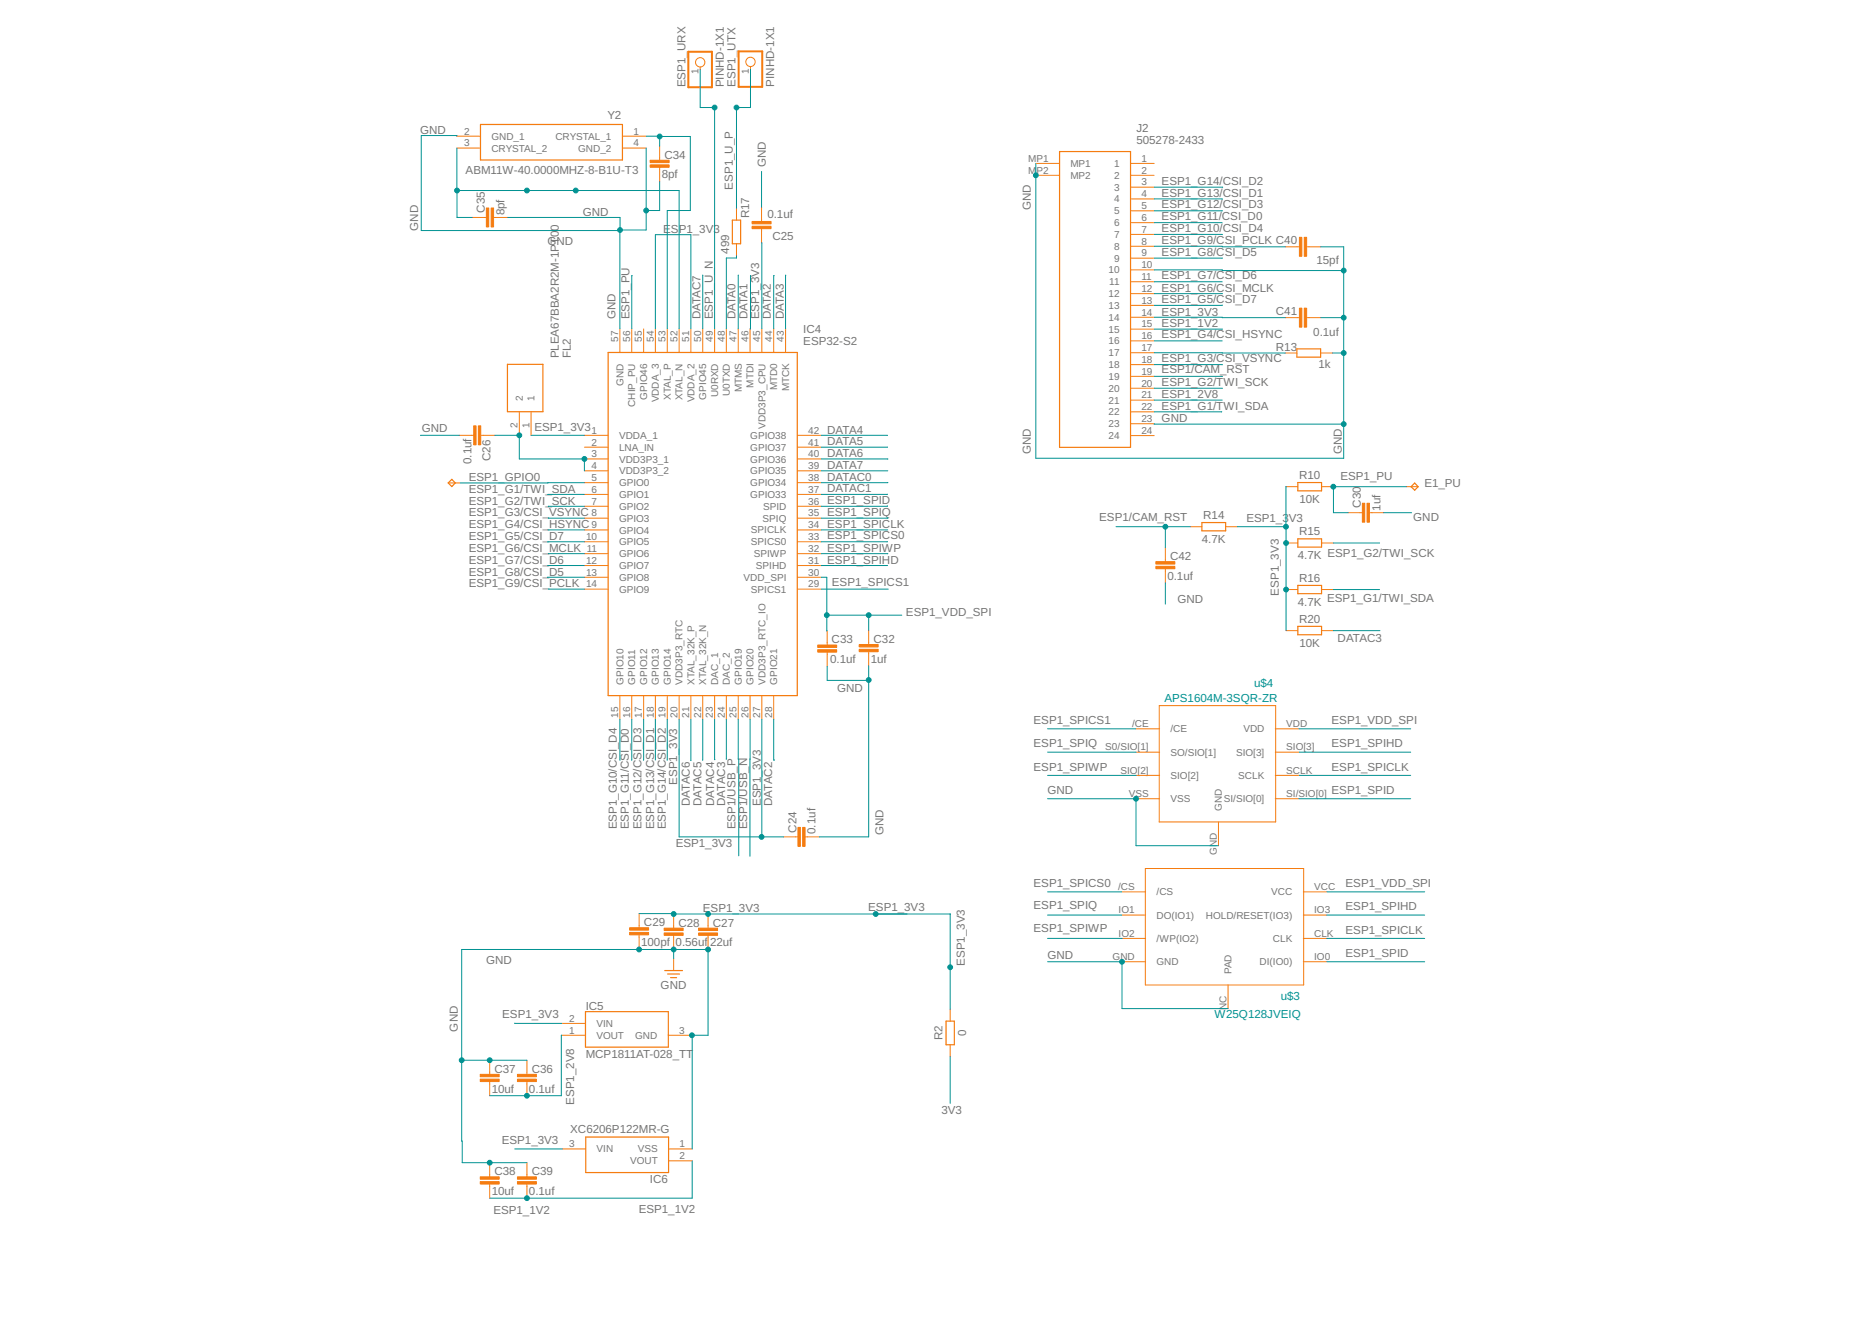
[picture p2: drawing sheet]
<svg xmlns="http://www.w3.org/2000/svg" width="297mm" height="210mm" viewBox="0 0 297 210" stroke-linecap="round" stroke-linejoin="round" font-family="sans-serif">
<g fill="none" stroke="#f57c10" stroke-width=".19">
<path d="M76.2 19.7h22.6v5.7h-22.6zM116.2 34.9h1.3v3.8h-1.3zM168.1 24h11.3v47h-11.3zM80.5 57.8h5.6v7.5h-5.6zM96.5 55.9h30v54.5h-30zM205.8 55.4h3.7v1.3h-3.7zM71.7 76.1l.5 .5-.5 .6-.6-.6zM205.9 76.6h3.8v1.3h-3.8zM224.5 76.6l.5 .6-.5 .6-.6-.6zM190.7 82.9h3.8v1.3h-3.8zM205.9 85.5h3.8v1.3h-3.8zM205.9 92.9h3.8v1.3h-3.8z"/>
<path d="M205.9 99.4h3.8v1.3h-3.8zM105.5 154h2.8M105.9 154.5h1.9M106.4 155.1h1M92.9 160.5h13.1v5.6h-13.1zM150.1 162h1.3v3.8h-1.3zM92.9 180.4h13.2v5.6h-13.2z"/>
</g>
<g fill="none" stroke="#f57c10" stroke-width=".16">
<path d="M111.1 10.6v.4M119.1 10.5v.5M72.5 21.6h3.7M72.5 23.5h3.7M74.9 34.5h2.3M78.3 34.5h2.3M98.8 21.6h3.7M98.8 23.5h3.7M104.7 23.2v2.2M104.7 26.5v2.3M116.9 33v1.9M116.9 38.7v1.9"/>
<path d="M120.8 32.9v2.2M120.8 36.3v2.2M164.4 25.9h3.7M164.4 27.8h3.7M179.4 25.9h3.7M179.4 27.8h3.7M179.4 29.7h3.7M179.4 31.6h3.7M179.4 33.4h3.7M179.4 35.3h3.7M179.4 37.2h3.7M179.4 39.1h3.7"/>
<path d="M203.9 39.2h2.3M207.3 39.2h2.3M98.4 52.2v3.7M100.2 52.2v3.7M102.1 52.2v3.7M104 52.2v3.7M105.9 52.2v3.7M107.8 52.2v3.7M109.6 52.2v3.7M111.5 52.2v3.7M113.4 52.2v3.7M115.3 52.2v3.7"/>
<path d="M117.1 52.2v3.7M119 52.2v3.7M120.9 52.2v3.7M122.8 52.2v3.7M124.7 52.2v3.7M179.4 41h3.7M179.4 42.8h3.7M179.4 44.7h3.7M179.4 46.6h3.7M179.4 48.5h3.7M179.4 50.3h3.7M179.4 52.2h3.7"/>
<path d="M179.4 54.1h3.7M179.4 56h3.7M179.4 57.8h3.7M179.4 59.7h3.7M203.9 56h1.9M203.9 50.4h2.3M207.3 50.4h2.3M209.5 56h1.9M71.1 76.6h1.9M72.9 69.1h2.3M76.3 69.1h2.2M82.4 65.3v3.8"/>
<path d="M84.3 65.3v3.8M92.7 69.1h3.8M92.7 71h3.8M92.7 72.8h3.8M92.7 74.7h3.8M92.7 76.6h3.8M92.7 78.4h3.8M126.5 69.1h3.8M126.5 71h3.8M126.5 72.8h3.8M126.5 74.7h3.8M126.5 76.6h3.8"/>
<path d="M126.5 78.4h3.8M179.4 61.6h3.7M179.4 63.5h3.7M179.4 65.3h3.7M179.4 67.2h3.7M179.4 69.1h3.7M204.1 77.2h1.8M209.7 77.2h1.9M223.2 77.2h1.8M92.7 80.3h3.8M92.7 82.2h3.8M92.7 84.1h3.8"/>
<path d="M92.7 86h3.8M92.7 87.8h3.8M92.7 89.7h3.8M92.7 91.6h3.8M92.7 93.5h3.8M126.5 80.3h3.8M126.5 82.2h3.8M126.5 84.1h3.8M126.5 86h3.8M126.5 87.8h3.8M126.5 89.7h3.8M126.5 91.6h3.8"/>
<path d="M126.5 93.5h3.8M184.9 86.9v2.2M184.9 90.2v2.3M188.8 83.6h1.9M194.5 83.6h1.8M204.1 86.1h1.8M204.1 93.5h1.8M209.7 86.1h1.9M209.7 93.5h1.9M213.9 81.3h2.3M217.3 81.3h2.2M98.4 110.4v3.7"/>
<path d="M100.2 110.4v3.7M102.1 110.4v3.7M104 110.4v3.7M105.9 110.4v3.7M107.8 110.4v3.7M109.6 110.4v3.7M111.5 110.4v3.7M113.4 110.4v3.7M115.3 110.4v3.7M117.1 110.4v3.7M119 110.4v3.7M120.9 110.4v3.7"/>
<path d="M122.8 110.4v3.7M131.3 100.1v2.2M131.3 103.5v2.2M137.8 100v2.3M137.8 103.4v2.2M180.3 119.3h3.7M180.3 115.6h3.7M183.9 112h18.5v18.4h-18.5zM202.4 119.3h3.7M202.4 115.6h3.7M204.1 100.1h1.8M209.7 100.1h1.9"/>
<path d="M124.4 132.8h2.2M127.7 132.8h2.3M180.3 126.7h3.7M180.3 123h3.7M181.7 137.8h25.2v18.5h-25.2zM193.3 130.4v3.8M202.4 126.7h3.7M202.4 123h3.7M101.4 144.9v2.3M101.4 148.3v2.3M106.9 145v2.3M106.9 148.4v2.2"/>
<path d="M106.9 152.1v1.9M112.4 145v2.3M112.4 148.4v2.2M178 152.6h3.8M178 148.9h3.8M178 141.5h3.8M178 145.2h3.8M194.9 156.3v3.7M206.8 152.6h3.7M206.8 148.9h3.7M206.8 141.5h3.7M206.8 145.2h3.7"/>
<path d="M77.7 168.2v2.3M77.7 171.6v2.2M83.6 168.2v2.3M83.6 171.6v2.2M89.2 164.3h3.7M89.2 162.4h3.7M106 164.3h3.8M150.8 160.1v1.9M150.8 165.8v1.8M77.7 184.5v2.2M77.7 187.9v2.2M83.6 184.5v2.2"/>
<path d="M83.6 187.9v2.2M89.2 182.3h3.7M106.1 182.3h3.7M106.1 184.2h3.7"/>
<circle cx="111.1" cy="9.9" r=".74"/>
<circle cx="119.1" cy="9.8" r=".74"/>
</g>
<g fill="#f57c10" stroke="#f57c10" stroke-width=".16">
<path d="M110.8 148h3.1v.4h-3.1z"/>
<path d="M110.8 147.3h3.1v.3h-3.1z"/>
<path d="M105.4 148h3v.4h-3z"/>
<path d="M105.4 147.3h3v.3h-3z"/>
<path d="M99.9 147.9h3v.4h-3z"/>
<path d="M99.9 147.2h3v.4h-3z"/>
<path d="M136.3 103h3v.4h-3z"/>
<path d="M136.3 102.3h3v.3h-3z"/>
<path d="M129.8 103.1h3v.4h-3z"/>
<path d="M129.8 102.3h3v.4h-3z"/>
<path d="M103.2 26.2h3v.3h-3z"/>
<path d="M103.2 25.4h3v.4h-3z"/>
<path d="M77.9 33h.4v3h-.4z"/>
<path d="M77.2 33h.4v3h-.4z"/>
<path d="M82.1 171.2h3v.4h-3z"/>
<path d="M82.1 170.5h3v.3h-3z"/>
<path d="M76.2 171.2h3v.4h-3z"/>
<path d="M76.2 170.5h3v.3h-3z"/>
<path d="M76.2 187.5h3v.4h-3z"/>
<path d="M76.2 186.7h3v.4h-3z"/>
<path d="M82.1 187.5h3v.4h-3z"/>
<path d="M82.1 186.7h3v.4h-3z"/>
<path d="M206.9 37.7h.4v3h-.4z"/>
<path d="M206.2 37.7h.4v3h-.4z"/>
<path d="M206.9 48.9h.4v3h-.4z"/>
<path d="M206.2 48.9h.4v3h-.4z"/>
<path d="M183.4 89.9h3v.3h-3z"/>
<path d="M183.4 89.1h3v.4h-3z"/>
<path d="M127.4 131.3h.3v3h-.3z"/>
<path d="M126.6 131.3h.4v3h-.4z"/>
<path d="M119.3 35.1h3v.4h-3z"/>
<path d="M119.3 35.9h3v.4h-3z"/>
<path d="M75.2 67.6h.3v3h-.3z"/>
<path d="M75.9 67.6h.4v3h-.4z"/>
<path d="M216.9 79.8h.4v3h-.4z"/>
<path d="M216.2 79.8h.4v3h-.4z"/>
</g>
<path d="M109.2 8.2h3.8v5.6h-3.8zM117.2 8.1h3.7v5.7h-3.7z" fill="none" stroke="#f57c10" stroke-width=".32"/>
<g fill="none" stroke="#009292" stroke-width=".16">
<path d="M111.1 11v6.1h2.3M113.4 17v35.2M116.9 17v16M119.1 11v6.1h-2.2M72.5 21.6v-.1h-5.7v15.1h31.6M72.5 23.5v11h2.4M72.5 30.2h35.3v22M80.6 34.5h17.8v17.7M102.5 23.5v13h-4.1M102.5 21.6h2.2v1.6M104.7 28.8v4.6h-2.2M104.7 21.7h4.8v11.7h-3.6v18.8"/>
<path d="M107.8 33.4h.1M120.8 27.2v5.7M120.8 38.5l.1 13.7M164.4 25.9v46.8h48.8v-33.5h-3.6M183.1 39.1l20.8 .1M183.1 31.6h10.8M183.1 33.4l10.8 .1M183.1 37.2h10.8M183.1 35.3h10.8M183.1 29.7h10.9M100.3 43.7l-.1 8.5M104 52.2v-15h5.6v15"/>
<path d="M111.5 43.7v8.5M111.5 43.7h.1M116.9 40.6v.3h-1.6v11.3M117.1 43.7h.1M117.1 43.7v8.5M119.1 43.8l-.1 8.4M122.9 43.7h-.1v8.5M124.7 43.7v8.5M183.1 50.3l20.8 .1M183.1 56h20.8M183.1 42.8l30.1 .1M183.1 52.2h10.8"/>
<path d="M183.1 57.8l10.9 .1M183.1 54.1h10.8M183.1 44.7h10.8M183.1 41h10.8M183.1 59.7h10.9M193.9 40.9v.1M193.9 46.5l-10.8 .1M193.9 48.4l-10.8 .1M209.6 50.4h3.6M211.4 56h1.8M72.9 69.1h-6.1M78.5 69.1h3.9v3.7h10.3v1.9"/>
<path d="M84.3 69.1h8.4M92.7 78.4l-5.8 .1M92.7 76.6h-19.7M130.3 69.1h10.5M130.3 72.8l10.6 .1M130.3 74.7h10.6M140.8 78.4h-10.5M140.8 70.9l-10.5 .1M140.9 76.5l-10.6 .1M183.1 67.2l30.1 .1M183.1 65.3h10.7M183.1 61.6h10.8"/>
<path d="M183.1 63.5h10.8M193.8 65.3h.1M193.9 61.6h.1M204 77.2l.1 22.9M204 77.2h.1M211.6 77.2h11.6M211.6 77.2v4.1h2.3M86.9 84.1h5.8M87 82.2h5.7M87 93.5h5.7M92.7 86h-5.8M92.7 89.7l-5.8 .1"/>
<path d="M92.7 80.3l-5.7 .1M92.7 87.8l-5.7 .1M92.7 91.6h-5.8M130.3 82.2h10.6M130.3 87.8l10.6 .1M130.3 84.1h10.6M130.3 91.6h.9l.1 8.5M130.3 93.5h10.6M131.2 97.6h11.9M137.8 97.6v2.4M140.8 80.2v.1h-10.5M140.8 85.9l-10.5 .1"/>
<path d="M140.8 89.7h-10.5M177.1 83.6h11.7M184.9 83.6v3.3M184.9 92.5v3.3M196.3 83.6h7.8M211.6 93.5h7.3M211.6 86.1h7.3M219.5 81.3h4.5M98.4 114.1v6.5M100.2 114.1v6.5M102.1 114.1v6.5M104 114.1v6.5"/>
<path d="M105.9 114.1v6.5M107.8 114.1v18.7h16.6M109.6 114.1v6.6M111.5 114.1v6.5M113.4 114.1l.1 6.4M115.3 114.1v6.3M117.1 114.1l.1 21.7M119 114.1v21.7M120.9 114.1v18.7M122.8 114.1v6.5h.1M131.3 105.7v2.2h6.5M137.8 105.6v27.2h-7.8"/>
<path d="M166.2 115.6h14.1M166.2 119.3h14.1M206.1 115.6h17.7M206.1 119.3h17.7M211.6 100.1h7.4M98.4 120.6h.1M100.2 120.6h.1M115.2 120.4h.1M119 120.4h.1M166.2 126.7h14.1v7.5h13M166.2 123h14.1M206.1 126.7h17.7"/>
<path d="M206.1 123h17.7M101.4 144.9l49.4 .1v15.1M101.4 150.6h.1M106.9 150.6v1.5M166.2 152.6h11.8v7.4h16.9M166.2 141.5h11.8M166.2 145.2h11.8M166.2 148.9h11.8M210.5 152.6h15.6M210.5 141.5h15.6M210.5 145.2h15.6M210.5 148.9h15.6"/>
<path d="M73.3 168.2h10.3M81.7 162.3l7.5 .1M89.2 164.3h-.1v9.5h-11.4M109.8 164.3h2.6v-13.7h-39.1v33.9h10.3M109.8 164.3v18M150.8 167.6v7.4M81.7 182.3h7.5M109.8 184.2v5.9h-32.1"/>
</g>
<g fill="#009292" stroke="#009292" stroke-width=".16">
<circle cx="112.4" cy="150.6" r=".38"/>
<circle cx="106.9" cy="150.6" r=".38"/>
<circle cx="101.4" cy="150.6" r=".38"/>
<circle cx="73.3" cy="168.2" r=".38"/>
<circle cx="77.7" cy="168.2" r=".38"/>
<circle cx="77.7" cy="184.5" r=".38"/>
<circle cx="109.8" cy="164.3" r=".38"/>
<circle cx="137.8" cy="107.9" r=".38"/>
<circle cx="178" cy="152.6" r=".38"/>
<circle cx="180.3" cy="126.7" r=".38"/>
<circle cx="213.2" cy="67.3" r=".38"/>
<circle cx="164.4" cy="27.8" r=".38"/>
<circle cx="213.2" cy="56" r=".38"/>
<circle cx="213.2" cy="50.4" r=".38"/>
<circle cx="213.2" cy="42.9" r=".38"/>
<circle cx="98.4" cy="36.5" r=".38"/>
<circle cx="102.5" cy="33.4" r=".38"/>
<circle cx="72.5" cy="30.2" r=".38"/>
<circle cx="83.6" cy="30.2" r=".38"/>
<circle cx="91.4" cy="30.2" r=".38"/>
<circle cx="104.7" cy="21.7" r=".38"/>
<circle cx="139" cy="145" r=".38"/>
<circle cx="112.4" cy="145" r=".38"/>
<circle cx="106.9" cy="145" r=".38"/>
<circle cx="150.8" cy="153.5" r=".38"/>
<circle cx="120.8" cy="132.8" r=".38"/>
<circle cx="204.1" cy="86.1" r=".38"/>
<circle cx="204" cy="83.6" r=".38"/>
<circle cx="204.1" cy="93.5" r=".38"/>
<circle cx="131.2" cy="97.6" r=".38"/>
<circle cx="137.8" cy="97.6" r=".38"/>
<circle cx="113.4" cy="17.1" r=".38"/>
<circle cx="211.6" cy="77.2" r=".38"/>
<circle cx="83.6" cy="190.1" r=".38"/>
<circle cx="184.9" cy="83.6" r=".38"/>
<circle cx="83.6" cy="173.8" r=".38"/>
<circle cx="116.9" cy="17.1" r=".38"/>
<circle cx="92.7" cy="72.8" r=".38"/>
<circle cx="82.4" cy="69.1" r=".38"/>
</g>
<g font-size="1.8" fill="#757575">
<text x="108.7" y="13.9" transform="rotate(-90 108.7 13.9)">ESP1_URX</text>
<text x="114.8" y="13.9" transform="rotate(-90 114.8 13.9)">PINHD-1X1</text>
<text x="116.7" y="13.8" transform="rotate(-90 116.7 13.8)">ESP1_UTX</text>
<text x="122.8" y="13.8" transform="rotate(-90 122.8 13.8)">PINHD-1X1</text>
<text x="66.6" y="21.3">GND</text>
<text x="96.4" y="18.9">Y2</text>
<text x="180.3" y="22.8">505278-2433</text>
<text x="180.3" y="21">J2</text>
<text x="73.9" y="27.6">ABM11W-40.0000MHZ-8-B1U-T3</text>
<text x="105" y="28.3">8pf</text>
<text x="105.4" y="25.2">C34</text>
<text x="121.5" y="26.5" transform="rotate(-90 121.5 26.5)">GND</text>
<text x="184.3" y="29.3">ESP1_G14/CSI_D2</text>
<text x="76.9" y="33.7" transform="rotate(-90 76.9 33.7)">C35</text>
<text x="80.1" y="34.2" transform="rotate(-90 80.1 34.2)">8pf</text>
<text x="92.5" y="34.2">GND</text>
<text x="116.3" y="30.1" transform="rotate(-90 116.3 30.1)">ESP1_U_P</text>
<text x="118.9" y="34.7" transform="rotate(-90 118.9 34.7)">R17</text>
<text x="121.8" y="34.6">0.1uf</text>
<text x="163.6" y="33.3" transform="rotate(-90 163.6 33.3)">GND</text>
<text x="184.3" y="34.9">ESP1_G11/CSI_D0</text>
<text x="184.3" y="33">ESP1_G12/CSI_D3</text>
<text x="184.3" y="31.3">ESP1_G13/CSI_D1</text>
<text x="66.4" y="36.6" transform="rotate(-90 66.4 36.6)">GND</text>
<text x="86.9" y="38.9">GND</text>
<text x="88.7" y="36.6" transform="rotate(-90 88.7 36.6)">0</text>
<text x="105.2" y="36.9">ESP1_3V3</text>
<text x="115.7" y="40.3" transform="rotate(-90 115.7 40.3)">499</text>
<text x="122.6" y="38.1">C25</text>
<text x="184.3" y="40.6">ESP1_G8/CSI_D5</text>
<text x="184.3" y="38.7">ESP1_G9/CSI_PCLK C40</text>
<text x="184.3" y="36.8">ESP1_G10/CSI_D4</text>
<text x="208.9" y="41.9">15pf</text>
<text x="184.3" y="46.3">ESP1_G6/CSI_MCLK</text>
<text x="184.3" y="44.3">ESP1_G7/CSI_D6</text>
<text x="97.6" y="50.7" transform="rotate(-90 97.6 50.7)">GND</text>
<text x="99.9" y="50.7" transform="rotate(-90 99.9 50.7)">ESP1_PU</text>
<text x="111.2" y="50.7" transform="rotate(-90 111.2 50.7)">DATAC7</text>
<text x="113.1" y="50.7" transform="rotate(-90 113.1 50.7)">ESP1_U_N</text>
<text x="116.7" y="50.7" transform="rotate(-90 116.7 50.7)">DATA0</text>
<text x="118.6" y="50.7" transform="rotate(-90 118.6 50.7)">DATA1</text>
<text x="120.5" y="50.7" transform="rotate(-90 120.5 50.7)">ESP1_3V3</text>
<text x="122.3" y="50.7" transform="rotate(-90 122.3 50.7)">DATA2</text>
<text x="124.4" y="50.7" transform="rotate(-90 124.4 50.7)">DATA3</text>
<text x="127.5" y="52.8">IC4</text>
<text x="184.3" y="50.1">ESP1_3V3</text>
<text x="184.3" y="53.6">ESP1_G4/CSI_HSYNC</text>
<text x="184.3" y="48">ESP1_G5/CSI_D7</text>
<text x="184.3" y="51.9">ESP1_1V2</text>
<text x="202.5" y="50">C41</text>
<text x="208.4" y="53.3">0.1uf</text>
<text x="88.7" y="56.9" transform="rotate(-90 88.7 56.9)">PLEA67BBA2R2M-1PT0</text>
<text x="90.6" y="56.9" transform="rotate(-90 90.6 56.9)">FL2</text>
<text x="127.5" y="54.7">ESP32-S2</text>
<text x="184.3" y="57.4">ESP1_G3/CSI_VSYNC</text>
<text x="184.3" y="59.3">ESP1/CAM_RST</text>
<text x="202.5" y="55.7">R13</text>
<text x="209.2" y="58.5">1k</text>
<text x="184.3" y="65">ESP1_G1/TWI_SDA</text>
<text x="184.3" y="61.2">ESP1_G2/TWI_SCK</text>
<text x="184.3" y="63.1">ESP1_2V8</text>
<text x="66.9" y="68.6">GND</text>
<text x="84.8" y="68.4">ESP1_3V3</text>
<text x="131.3" y="70.6">DATA5</text>
<text x="131.3" y="68.8">DATA4</text>
<text x="184.3" y="66.9">GND</text>
<text x="74.4" y="76.3">ESP1_GPIO0</text>
<text x="74.8" y="73.6" transform="rotate(-90 74.8 73.6)">0.1uf</text>
<text x="77.9" y="73.1" transform="rotate(-90 77.9 73.1)">C26</text>
<text x="131.3" y="76.3">DATAC0</text>
<text x="131.3" y="74.4">DATA7</text>
<text x="131.3" y="72.6">DATA6</text>
<text x="163.6" y="72" transform="rotate(-90 163.6 72)">GND</text>
<text x="206.1" y="76">R10</text>
<text x="212.7" y="76.2">ESP1_PU</text>
<text x="212.9" y="72" transform="rotate(-90 212.9 72)">GND</text>
<text x="226" y="77.3">E1_PU</text>
<text x="74.4" y="78.2">ESP1_G1/TWI_SDA</text>
<text x="74.4" y="80.1">ESP1_G2/TWI_SCK</text>
<text x="74.4" y="81.9">ESP1_G3/CSI_VSYNC</text>
<text x="74.4" y="83.8">ESP1_G4/CSI_HSYNC</text>
<text x="131.3" y="78.1">DATAC1</text>
<text x="131.3" y="83.7">ESP1_SPICLK</text>
<text x="131.3" y="81.9">ESP1_SPIQ</text>
<text x="131.3" y="80">ESP1_SPID</text>
<text x="174.4" y="82.7">ESP1/CAM_RST</text>
<text x="190.9" y="82.3">R14</text>
<text x="197.8" y="82.8">ESP1_3</text>
<text x="204.5" y="82.8">V3</text>
<text x="206.2" y="79.7">10K</text>
<text x="215.9" y="80.6" transform="rotate(-90 215.9 80.6)">C30</text>
<text x="219" y="81" transform="rotate(-90 219 81)">1uf</text>
<text x="224.2" y="82.7">GND</text>
<text x="74.4" y="85.7">ESP1_G5/CSI_D7</text>
<text x="74.4" y="87.6">ESP1_G6/CSI_MCLK</text>
<text x="74.4" y="89.5">ESP1_G7/CSI_D6</text>
<text x="131.3" y="89.6">ESP1_SPIHD</text>
<text x="131.3" y="87.6">ESP1_SPIWP</text>
<text x="131.3" y="85.6">ESP1_SPICS0</text>
<text x="185.7" y="88.9">C42</text>
<text x="190.7" y="86.1">4.7K</text>
<text x="205.9" y="88.7">4.7K ESP1_G2/TWI_SCK</text>
<text x="206.1" y="84.9">R15</text>
<text x="74.4" y="91.3">ESP1_G8/CSI_D5</text>
<text x="74.4" y="93.2">ESP1_G9/CSI_PCLK</text>
<text x="132" y="93">ESP1_SPICS1</text>
<text x="185.2" y="92">0.1uf</text>
<text x="186.8" y="95.7">GND</text>
<text x="202.9" y="94.5" transform="rotate(-90 202.9 94.5)">ESP1_3V3</text>
<text x="206.1" y="92.3">R16</text>
<text x="210.6" y="95.5">ESP1_G1/TWI_SDA</text>
<text x="143.8" y="97.8">ESP1_VDD_SPI</text>
<text x="205.9" y="96.1">4.7K</text>
<text x="206.1" y="98.8">R20</text>
<text x="212.2" y="101.9">DATAC3</text>
<text x="131.7" y="105.1">0.1uf</text>
<text x="132" y="102.1">C33</text>
<text x="138.2" y="105.1">1uf</text>
<text x="138.6" y="102">C32</text>
<text x="206.2" y="102.6">10K</text>
<text x="132.8" y="109.7">GND</text>
<text x="164" y="114.9">ESP1_SPICS1</text>
<text x="164" y="118.6">ESP1_SPIQ</text>
<text x="211.3" y="114.9">ESP1_VDD_SPI</text>
<text x="211.3" y="118.6">ESP1_SPIHD</text>
<text x="107.5" y="124.5" transform="rotate(-90 107.5 124.5)">ESP1_3V3</text>
<text x="164" y="122.3">ESP1_SPIWP</text>
<text x="166.2" y="126">GND</text>
<text x="211.3" y="122.3">ESP1_SPICLK</text>
<text x="211.3" y="126">ESP1_SPID</text>
<text x="97.9" y="131.6" transform="rotate(-90 97.9 131.6)">ESP1_G10/CSI_D4</text>
<text x="99.8" y="131.6" transform="rotate(-90 99.8 131.6)">ESP1_G11/CSI_D0</text>
<text x="101.8" y="131.6" transform="rotate(-90 101.8 131.6)">ESP1_G12/CSI_D3</text>
<text x="103.8" y="131.6" transform="rotate(-90 103.8 131.6)">ESP1_G13/CSI_D1</text>
<text x="105.6" y="131.6" transform="rotate(-90 105.6 131.6)">ESP1_G14/CSI_D2</text>
<text x="109.5" y="127.9" transform="rotate(-90 109.5 127.9)">DATAC6</text>
<text x="111.3" y="127.9" transform="rotate(-90 111.3 127.9)">DATAC5</text>
<text x="113.3" y="127.9" transform="rotate(-90 113.3 127.9)">DATAC4</text>
<text x="115.1" y="127.9" transform="rotate(-90 115.1 127.9)">DATAC3</text>
<text x="116.7" y="131.6" transform="rotate(-90 116.7 131.6)">ESP1/USB_P</text>
<text x="118.6" y="131.6" transform="rotate(-90 118.6 131.6)">ESP1/USB_N</text>
<text x="120.7" y="127.9" transform="rotate(-90 120.7 127.9)">ESP1_3V3</text>
<text x="122.5" y="127.9" transform="rotate(-90 122.5 127.9)">DATAC2</text>
<text x="107.2" y="134.5">ESP1_3V3</text>
<text x="126.4" y="132.1" transform="rotate(-90 126.4 132.1)">C24</text>
<text x="129.4" y="132.3" transform="rotate(-90 129.4 132.3)">0.1uf</text>
<text x="140.2" y="132.5" transform="rotate(-90 140.2 132.5)">GND</text>
<text x="164" y="140.8">ESP1_SPICS0</text>
<text x="213.5" y="140.8">ESP1_VDD_SPI</text>
<text x="102.2" y="146.9">C29</text>
<text x="107.7" y="147">C28</text>
<text x="111.5" y="144.7">ESP1_3V3</text>
<text x="113.1" y="147">C27</text>
<text x="137.8" y="144.5">ESP1_3V3</text>
<text x="164" y="147.9">ESP1_SPIWP</text>
<text x="164" y="144.2">ESP1_SPIQ</text>
<text x="213.5" y="144.5">ESP1_SPIHD</text>
<text x="213.5" y="148.1">ESP1_SPICLK</text>
<text x="77.1" y="153">GND</text>
<text x="101.7" y="150.1">100pf 0.56uf 22uf</text>
<text x="153.1" y="153.2" transform="rotate(-90 153.1 153.2)">ESP1_3V3</text>
<text x="166.2" y="152.2">GND</text>
<text x="213.5" y="151.8">ESP1_SPID</text>
<text x="79.7" y="161.5">ESP1_3V3</text>
<text x="92.9" y="160.2">IC5</text>
<text x="104.8" y="157">GND</text>
<text x="72.7" y="163.7" transform="rotate(-90 72.7 163.7)">GND</text>
<text x="92.9" y="167.9">MCP1811AT-028_TT</text>
<text x="149.6" y="165.1" transform="rotate(-90 149.6 165.1)">R2</text>
<text x="153.3" y="164.4" transform="rotate(-90 153.3 164.4)">0</text>
<text x="78" y="173.3">10uf</text>
<text x="78.5" y="170.2">C37</text>
<text x="83.9" y="173.3">0.1uf</text>
<text x="84.4" y="170.2">C36</text>
<text x="90.5" y="179.7">XC6206P122MR-G</text>
<text x="91.1" y="175.3" transform="rotate(-90 91.1 175.3)">ESP1_2V8</text>
<text x="149.4" y="176.7">3V3</text>
<text x="79.6" y="181.5">ESP1_3V3</text>
<text x="78" y="189.6">10uf</text>
<text x="78.5" y="186.5">C38</text>
<text x="83.9" y="189.6">0.1uf</text>
<text x="84.4" y="186.5">C39</text>
<text x="103.1" y="187.7">IC6</text>
<text x="78.3" y="192.6">ESP1_1V2</text>
<text x="101.3" y="192.4">ESP1_1V2</text>
</g>
<g font-size="1.8" fill="#009292">
<text x="184.8" y="111.4">APS1604M-3SQR-ZR</text>
<text x="199" y="109.1">u$4</text>
<text x="192.7" y="161.5">W25Q128JVEIQ</text>
<text x="203.2" y="158.7">u$3</text>
</g>
<g font-size="1.6" fill="#757575">
<text x="110.8" y="11.8" transform="rotate(-90 110.8 11.8)">1</text>
<text x="118.8" y="11.7" transform="rotate(-90 118.8 11.7)">1</text>
<text x="73.6" y="21.4">2</text>
<text x="73.6" y="23.2">3</text>
<text x="78" y="22.2">GND_1</text>
<text x="88.1" y="22.2">CRYSTAL_1</text>
<text x="100.5" y="21.4">1</text>
<text x="100.5" y="23.2">4</text>
<text x="78" y="24.1">CRYSTAL_2</text>
<text x="91.8" y="24.1">GND_2</text>
<text x="163.2" y="25.7">MP1</text>
<text x="163.2" y="27.5">MP2</text>
<text x="169.8" y="26.5">MP1</text>
<text x="169.8" y="28.4">MP2</text>
<text x="176.8" y="26.5">1</text>
<text x="176.8" y="28.4">2</text>
<text x="181.1" y="25.7">1</text>
<text x="181.1" y="27.5">2</text>
<text x="181.1" y="29.4">3</text>
<text x="176.8" y="30.2">3</text>
<text x="176.8" y="32.1">4</text>
<text x="176.8" y="34">5</text>
<text x="176.8" y="35.9">6</text>
<text x="181.1" y="31.3">4</text>
<text x="181.1" y="33.2">5</text>
<text x="181.1" y="35.1">6</text>
<text x="176.8" y="37.8">7</text>
<text x="176.8" y="39.6">8</text>
<text x="176.8" y="41.5">9</text>
<text x="181.1" y="36.9">7</text>
<text x="181.1" y="38.8">8</text>
<text x="181.1" y="40.7">9</text>
<text x="175.9" y="43.4">10</text>
<text x="175.9" y="47.1">12</text>
<text x="176" y="45.3">11</text>
<text x="181.1" y="42.6">10</text>
<text x="181.1" y="44.4">11</text>
<text x="181.1" y="46.3">12</text>
<text x="175.9" y="49">13</text>
<text x="175.9" y="50.9">14</text>
<text x="175.9" y="52.8">15</text>
<text x="181.1" y="48.2">13</text>
<text x="181.1" y="50.1">14</text>
<text x="181.1" y="51.9">15</text>
<text x="181.1" y="53.8">16</text>
<text x="98.1" y="54.2" transform="rotate(-90 98.1 54.2)">57</text>
<text x="100" y="54.2" transform="rotate(-90 100 54.2)">56</text>
<text x="101.9" y="54.2" transform="rotate(-90 101.9 54.2)">55</text>
<text x="103.7" y="54.2" transform="rotate(-90 103.7 54.2)">54</text>
<text x="105.6" y="54.2" transform="rotate(-90 105.6 54.2)">53</text>
<text x="107.5" y="54.2" transform="rotate(-90 107.5 54.2)">52</text>
<text x="109.4" y="54.2" transform="rotate(-90 109.4 54.2)">51</text>
<text x="111.2" y="54.2" transform="rotate(-90 111.2 54.2)">50</text>
<text x="113.1" y="54.2" transform="rotate(-90 113.1 54.2)">49</text>
<text x="115" y="54.2" transform="rotate(-90 115 54.2)">48</text>
<text x="116.9" y="54.2" transform="rotate(-90 116.9 54.2)">47</text>
<text x="118.8" y="54.2" transform="rotate(-90 118.8 54.2)">46</text>
<text x="120.6" y="54.2" transform="rotate(-90 120.6 54.2)">45</text>
<text x="122.5" y="54.2" transform="rotate(-90 122.5 54.2)">44</text>
<text x="124.4" y="54.2" transform="rotate(-90 124.4 54.2)">43</text>
<text x="175.9" y="54.6">16</text>
<text x="175.9" y="56.5">17</text>
<text x="175.9" y="58.4">18</text>
<text x="181.1" y="55.7">17</text>
<text x="181.1" y="57.6">18</text>
<text x="181.1" y="59.5">19</text>
<text x="83" y="63.6" transform="rotate(-90 83 63.6)">2</text>
<text x="84.8" y="63.6" transform="rotate(-90 84.8 63.6)">1</text>
<text x="98.9" y="61.2" transform="rotate(-90 98.9 61.2)">GND</text>
<text x="100.8" y="64.5" transform="rotate(-90 100.8 64.5)">CHIP_PU</text>
<text x="102.7" y="63.4" transform="rotate(-90 102.7 63.4)">GPIO46</text>
<text x="104.6" y="63.8" transform="rotate(-90 104.6 63.8)">VDDA_3</text>
<text x="106.4" y="63.4" transform="rotate(-90 106.4 63.4)">XTAL_P</text>
<text x="108.3" y="63.5" transform="rotate(-90 108.3 63.5)">XTAL_N</text>
<text x="110.2" y="63.8" transform="rotate(-90 110.2 63.8)">VDDA_2</text>
<text x="112.1" y="63.4" transform="rotate(-90 112.1 63.4)">GPIO45</text>
<text x="113.9" y="63" transform="rotate(-90 113.9 63)">U0RXD</text>
<text x="115.8" y="62.8" transform="rotate(-90 115.8 62.8)">U0TXD</text>
<text x="117.7" y="62.3" transform="rotate(-90 117.7 62.3)">MTMS</text>
<text x="119.6" y="61.5" transform="rotate(-90 119.6 61.5)">MTDI</text>
<text x="123.3" y="61.9" transform="rotate(-90 123.3 61.9)">MTD0</text>
<text x="125.2" y="62.1" transform="rotate(-90 125.2 62.1)">MTCK</text>
<text x="175.9" y="60.3">19</text>
<text x="175.9" y="62.2">20</text>
<text x="175.9" y="64">21</text>
<text x="175.9" y="65.9">22</text>
<text x="181.1" y="61.3">20</text>
<text x="181.1" y="63.2">21</text>
<text x="181.1" y="65.1">22</text>
<text x="82.1" y="67.9" transform="rotate(-90 82.1 67.9)">2</text>
<text x="84" y="67.9" transform="rotate(-90 84 67.9)">1</text>
<text x="93.9" y="68.8">1</text>
<text x="93.9" y="70.7">2</text>
<text x="98.2" y="69.6">VDDA_1</text>
<text x="98.2" y="71.5">LNA_IN</text>
<text x="119.1" y="69.6">GPIO38</text>
<text x="119.1" y="71.5">GPIO37</text>
<text x="121.4" y="68.1" transform="rotate(-90 121.4 68.1)">VDD3P3_CPU</text>
<text x="128.2" y="68.8">42</text>
<text x="128.2" y="70.7">41</text>
<text x="175.9" y="67.8">23</text>
<text x="175.9" y="69.7">24</text>
<text x="181.1" y="67">23</text>
<text x="181.1" y="68.8">24</text>
<text x="93.9" y="72.6">3</text>
<text x="93.9" y="74.4">4</text>
<text x="93.9" y="76.3">5</text>
<text x="98.2" y="73.4">VDD3P3_1</text>
<text x="98.2" y="75.3">VDD3P3_2</text>
<text x="98.2" y="77.1">GPIO0</text>
<text x="119.1" y="73.4">GPIO36</text>
<text x="119.1" y="75.3">GPIO35</text>
<text x="119.1" y="77.1">GPIO34</text>
<text x="128.2" y="72.6">40</text>
<text x="128.2" y="74.4">39</text>
<text x="128.2" y="76.3">38</text>
<text x="93.9" y="78.2">6</text>
<text x="93.9" y="80.1">7</text>
<text x="93.9" y="81.9">8</text>
<text x="93.9" y="83.8">9</text>
<text x="98.2" y="79">GPIO1</text>
<text x="98.2" y="80.9">GPIO2</text>
<text x="98.2" y="82.8">GPIO3</text>
<text x="119.1" y="79">GPIO33</text>
<text x="121" y="82.8">SPIQ</text>
<text x="121.1" y="80.9">SPID</text>
<text x="128.2" y="78.2">37</text>
<text x="128.2" y="80.1">36</text>
<text x="128.2" y="81.9">35</text>
<text x="128.2" y="83.8">34</text>
<text x="93" y="85.7">10</text>
<text x="93" y="89.5">12</text>
<text x="93.1" y="87.6">11</text>
<text x="98.2" y="84.6">GPIO4</text>
<text x="98.2" y="86.5">GPIO5</text>
<text x="98.2" y="88.4">GPIO6</text>
<text x="119.1" y="84.6">SPICLK</text>
<text x="119.1" y="86.5">SPICS0</text>
<text x="119.6" y="88.4">SPIWP</text>
<text x="128.2" y="85.7">33</text>
<text x="128.2" y="87.6">32</text>
<text x="128.2" y="89.5">31</text>
<text x="93" y="91.3">13</text>
<text x="93" y="93.2">14</text>
<text x="98.2" y="90.3">GPIO7</text>
<text x="98.2" y="92.2">GPIO8</text>
<text x="98.2" y="94">GPIO9</text>
<text x="118" y="92.2">VDD_SPI</text>
<text x="119.1" y="94">SPICS1</text>
<text x="119.9" y="90.3">SPIHD</text>
<text x="128.2" y="91.3">30</text>
<text x="128.2" y="93.2">29</text>
<text x="98.1" y="113.9" transform="rotate(-90 98.1 113.9)">15</text>
<text x="98.9" y="108.6" transform="rotate(-90 98.9 108.6)">GPIO10</text>
<text x="100" y="113.9" transform="rotate(-90 100 113.9)">16</text>
<text x="100.8" y="108.6" transform="rotate(-90 100.8 108.6)">GPIO11</text>
<text x="101.9" y="113.9" transform="rotate(-90 101.9 113.9)">17</text>
<text x="102.7" y="108.6" transform="rotate(-90 102.7 108.6)">GPIO12</text>
<text x="103.7" y="113.9" transform="rotate(-90 103.7 113.9)">18</text>
<text x="104.6" y="108.6" transform="rotate(-90 104.6 108.6)">GPIO13</text>
<text x="105.6" y="113.9" transform="rotate(-90 105.6 113.9)">19</text>
<text x="106.4" y="108.6" transform="rotate(-90 106.4 108.6)">GPIO14</text>
<text x="107.5" y="113.9" transform="rotate(-90 107.5 113.9)">20</text>
<text x="108.3" y="108.6" transform="rotate(-90 108.3 108.6)">VDD3P3_RTC</text>
<text x="109.4" y="113.9" transform="rotate(-90 109.4 113.9)">21</text>
<text x="110.2" y="108.6" transform="rotate(-90 110.2 108.6)">XTAL_32K_P</text>
<text x="111.2" y="113.9" transform="rotate(-90 111.2 113.9)">22</text>
<text x="112.1" y="108.6" transform="rotate(-90 112.1 108.6)">XTAL_32K_N</text>
<text x="113.1" y="113.9" transform="rotate(-90 113.1 113.9)">23</text>
<text x="113.9" y="108.6" transform="rotate(-90 113.9 108.6)">DAC_1</text>
<text x="115" y="113.9" transform="rotate(-90 115 113.9)">24</text>
<text x="115.8" y="108.6" transform="rotate(-90 115.8 108.6)">DAC_2</text>
<text x="116.9" y="113.9" transform="rotate(-90 116.9 113.9)">25</text>
<text x="117.7" y="108.6" transform="rotate(-90 117.7 108.6)">GPIO19</text>
<text x="118.8" y="113.9" transform="rotate(-90 118.8 113.9)">26</text>
<text x="119.6" y="108.6" transform="rotate(-90 119.6 108.6)">GPIO20</text>
<text x="120.6" y="113.9" transform="rotate(-90 120.6 113.9)">27</text>
<text x="121.5" y="108.6" transform="rotate(-90 121.5 108.6)">VDD3P3_RTC_IO</text>
<text x="122.5" y="113.9" transform="rotate(-90 122.5 113.9)">28</text>
<text x="123.3" y="108.6" transform="rotate(-90 123.3 108.6)">GPIO21</text>
<text x="175.4" y="119.1">S0/SIO[1]</text>
<text x="179.6" y="115.4">/CE</text>
<text x="185.7" y="119.9">SO/SIO[1]</text>
<text x="185.7" y="116.2">/CE</text>
<text x="196.1" y="119.9">SIO[3]</text>
<text x="197.3" y="116.2">VDD</text>
<text x="204.1" y="115.4">VDD</text>
<text x="204.1" y="119.1">SIO[3]</text>
<text x="177.8" y="122.8">SIO[2]</text>
<text x="185.7" y="123.6">SIO[2]</text>
<text x="196.5" y="123.6">SCLK</text>
<text x="204.1" y="122.8">SCLK</text>
<text x="179.1" y="126.5">VSS</text>
<text x="185.7" y="127.3">VSS</text>
<text x="193.9" y="128.7" transform="rotate(-90 193.9 128.7)">GND</text>
<text x="194.2" y="127.3">SI/SIO[0]</text>
<text x="204.1" y="126.5">SI/SIO[0]</text>
<text x="193.1" y="135.7" transform="rotate(-90 193.1 135.7)">GND</text>
<text x="177.4" y="141.2">/CS</text>
<text x="183.5" y="142.1">/CS</text>
<text x="201.7" y="142.1">VCC</text>
<text x="208.5" y="141.2">VCC</text>
<text x="177.5" y="148.6">IO2</text>
<text x="177.5" y="144.9">IO1</text>
<text x="183.5" y="149.4">/WP(IO2)</text>
<text x="183.5" y="145.8">DO(IO1)</text>
<text x="191.3" y="145.8">HOLD/RESET(IO3)</text>
<text x="202" y="149.4">CLK</text>
<text x="208.5" y="144.9">IO3</text>
<text x="208.5" y="148.6">CLK</text>
<text x="176.5" y="152.3">GND</text>
<text x="183.5" y="153.1">GND</text>
<text x="195.4" y="154.5" transform="rotate(-90 195.4 154.5)">PAD</text>
<text x="199.9" y="153.1">DI(IO0)</text>
<text x="208.5" y="152.3">IO0</text>
<text x="194.6" y="160.3" transform="rotate(-90 194.6 160.3)">NC</text>
<text x="90.3" y="164">1</text>
<text x="90.3" y="162.1">2</text>
<text x="94.6" y="164.8">VOUT</text>
<text x="94.6" y="162.9">VIN</text>
<text x="100.8" y="164.8">GND</text>
<text x="107.8" y="164">3</text>
<text x="90.3" y="182">3</text>
<text x="94.7" y="182.8">VIN</text>
<text x="100" y="184.7">VOUT</text>
<text x="101.2" y="182.8">VSS</text>
<text x="107.8" y="182">1</text>
<text x="107.8" y="183.9">2</text>
</g>
</svg>
